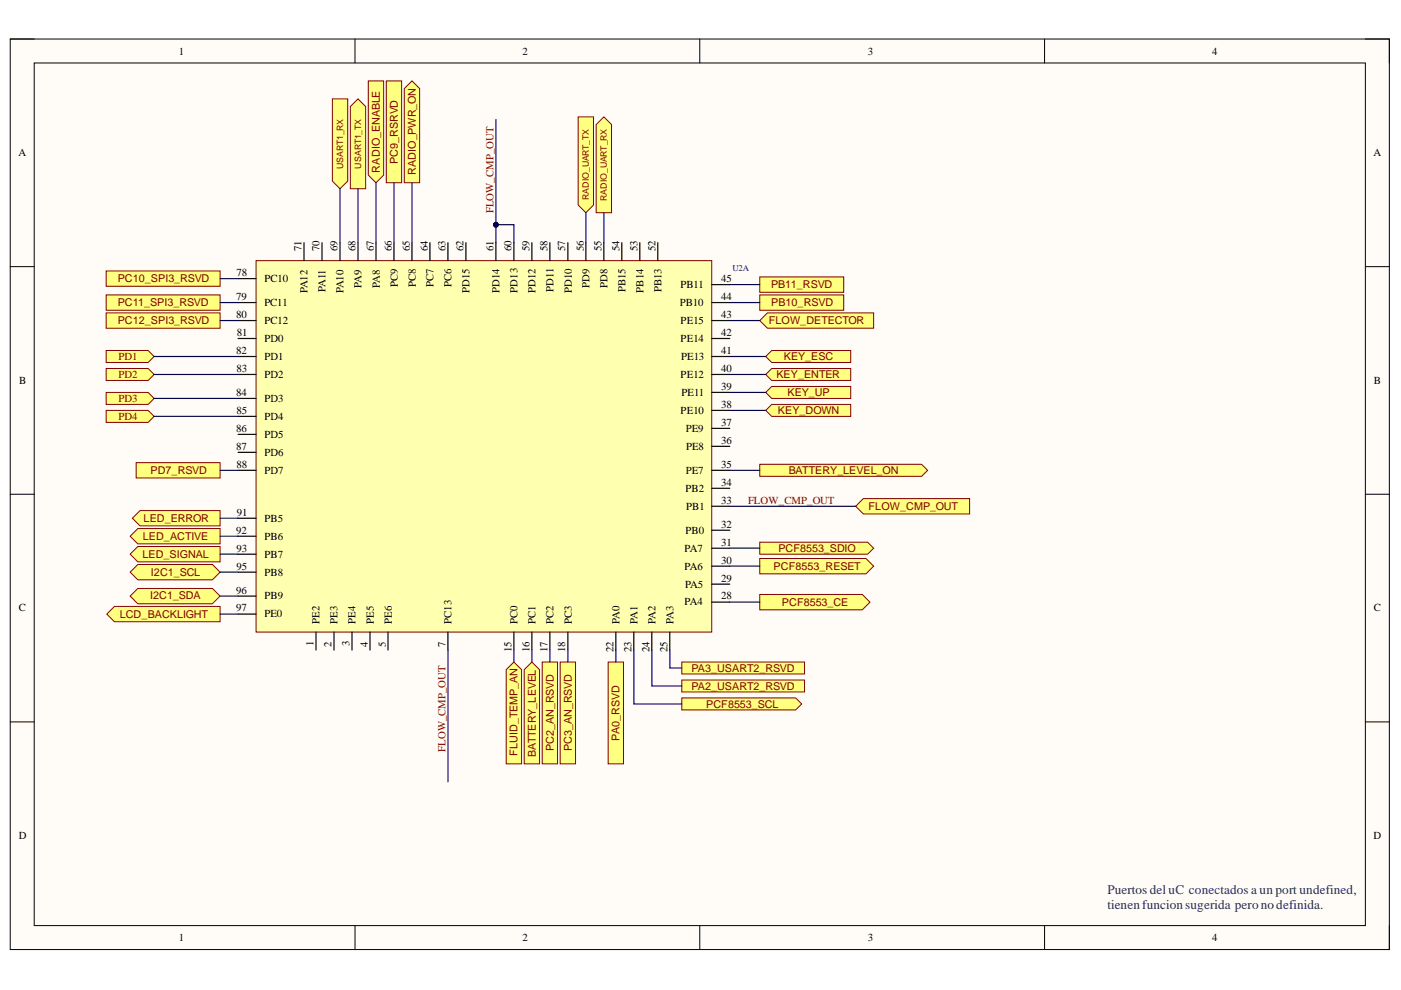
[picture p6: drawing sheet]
<svg xmlns="http://www.w3.org/2000/svg" width="297mm" height="210mm" viewBox="0 0 297 210" stroke-linecap="round" stroke-linejoin="round" font-family="sans-serif">
<path d="M2.2 8.3h292.4v193h-292.4z" fill-rule="evenodd" fill="#fffcf8"/>
<path d="M2.2 8.3h292.4v193h-292.4z" fill="none" stroke="#000" stroke-width=".21"/>
<path d="M7.3 13.4h282.2v182.8h-282.2z" fill-rule="evenodd" fill="#fffcf8"/>
<g fill="none" stroke="#000" stroke-width=".21">
<path d="M2.2 8.3h5.1M7.3 13.4h282.2v182.8h-282.2zM75.3 8.3v5M148.4 8.3v5M221.5 8.3v5.1M289.5 8.3h5.1v5.1M2.2 56.5h5.1M289.5 56.5h5.1M2.2 104.8h5.1M289.5 104.8h5.1M2.2 153.1h5.1M289.5 153.1h5.1"/>
<path d="M75.3 196.2v5.1M148.4 196.2v5.1M221.5 196.2v5.1M294.6 196.2v5.1"/>
</g>
<path d="M29.2 115.9h17.5v3.2h-17.5l-1.6-1.6z" fill-rule="evenodd" fill="#ffff80"/>
<path d="M29.2 115.9h17.5v3.2h-17.5l-1.6-1.6z" fill="none" stroke="#800000" stroke-width=".21"/>
<path d="M28.1 109.9l1.6-1.6h17v3.2h-17z" fill-rule="evenodd" fill="#ffff80"/>
<path d="M28.1 109.9l1.6-1.6h17v3.2h-17z" fill="none" stroke="#800000" stroke-width=".21"/>
<path d="M29.2 112.1h17.5v3.2h-17.5l-1.6-1.6z" fill-rule="evenodd" fill="#ffff80"/>
<path d="M29.2 112.1h17.5v3.2h-17.5l-1.6-1.6z" fill="none" stroke="#800000" stroke-width=".21"/>
<path d="M161.1 126h21.7l1.6 1.7-1.6 1.6h-21.7z" fill-rule="evenodd" fill="#ffff80"/>
<path d="M161.1 126h21.7l1.6 1.7-1.6 1.6h-21.7z" fill="none" stroke="#800000" stroke-width=".21"/>
<path d="M161.1 118.4h22.5l1.6 1.6-1.6 1.7h-22.5z" fill-rule="evenodd" fill="#ffff80"/>
<path d="M161.1 118.4h22.5l1.6 1.6-1.6 1.7h-22.5z" fill="none" stroke="#800000" stroke-width=".21"/>
<path d="M161.1 115h22.9l1.2 1.2-1.2 1.3h-22.9z" fill-rule="evenodd" fill="#ffff80"/>
<path d="M161.1 115h22.9l1.2 1.2-1.2 1.3h-22.9z" fill="none" stroke="#800000" stroke-width=".21"/>
<path d="M126.4 26.4l1.6-1.6 1.7 1.6v18.7h-3.3z" fill-rule="evenodd" fill="#ffff80"/>
<path d="M126.4 26.4l1.6-1.6 1.7 1.6v18.7h-3.3z" fill="none" stroke="#800000" stroke-width=".21"/>
<path d="M122.6 24.8h3.2v18.7l-1.6 1.6-1.6-1.6z" fill-rule="evenodd" fill="#ffff80"/>
<path d="M122.6 24.8h3.2v18.7l-1.6 1.6-1.6-1.6z" fill="none" stroke="#800000" stroke-width=".21"/>
<path d="M81.9 17.2h3.3v21.6h-3.3z" fill-rule="evenodd" fill="#ffff80"/>
<path d="M81.9 17.2h3.3v21.6h-3.3z" fill="none" stroke="#800000" stroke-width=".21"/>
<path d="M85.7 18.8l1.6-1.6 1.7 1.6v20h-3.3z" fill-rule="evenodd" fill="#ffff80"/>
<path d="M85.7 18.8l1.6-1.6 1.7 1.6v20h-3.3z" fill="none" stroke="#800000" stroke-width=".21"/>
<path d="M78.1 17.2h3.2v19.9l-1.6 1.7-1.6-1.7z" fill-rule="evenodd" fill="#ffff80"/>
<path d="M78.1 17.2h3.2v19.9l-1.6 1.7-1.6-1.7z" fill="none" stroke="#800000" stroke-width=".21"/>
<path d="M70.5 21h3.2v17.4l-1.6 1.6-1.6-1.6z" fill-rule="evenodd" fill="#ffff80"/>
<path d="M70.5 21h3.2v17.4l-1.6 1.6-1.6-1.6z" fill="none" stroke="#800000" stroke-width=".21"/>
<path d="M74.3 22.6l1.6-1.6 1.6 1.6v17.4h-3.2z" fill-rule="evenodd" fill="#ffff80"/>
<path d="M74.3 22.6l1.6-1.6 1.6 1.6v17.4h-3.2z" fill="none" stroke="#800000" stroke-width=".21"/>
<path d="M118.8 140.4h3.2v21.6h-3.2z" fill-rule="evenodd" fill="#ffff80"/>
<path d="M118.8 140.4h3.2v21.6h-3.2z" fill="none" stroke="#800000" stroke-width=".21"/>
<path d="M144.6 144.2h26v2.5h-26z" fill-rule="evenodd" fill="#ffff80"/>
<path d="M144.6 144.2h26v2.5h-26z" fill="none" stroke="#800000" stroke-width=".21"/>
<path d="M128.9 140.4h3.3v21.6h-3.3z" fill-rule="evenodd" fill="#ffff80"/>
<path d="M128.9 140.4h3.3v21.6h-3.3z" fill="none" stroke="#800000" stroke-width=".21"/>
<path d="M144.6 148h24.1l1.3 1.3-1.3 1.2h-24.1z" fill-rule="evenodd" fill="#ffff80"/>
<path d="M144.6 148h24.1l1.3 1.3-1.3 1.2h-24.1z" fill="none" stroke="#800000" stroke-width=".21"/>
<path d="M144.6 140.4h26v2.5h-26z" fill-rule="evenodd" fill="#ffff80"/>
<path d="M144.6 140.4h26v2.5h-26z" fill="none" stroke="#800000" stroke-width=".21"/>
<path d="M162.4 75.6l1.2-1.3h16.8v2.6h-16.8z" fill-rule="evenodd" fill="#ffff80"/>
<path d="M162.4 75.6l1.2-1.3h16.8v2.6h-16.8z" fill="none" stroke="#800000" stroke-width=".21"/>
<path d="M162.4 79.4l1.2-1.3h16.8v2.6h-16.8z" fill-rule="evenodd" fill="#ffff80"/>
<path d="M162.4 79.4l1.2-1.3h16.8v2.6h-16.8z" fill="none" stroke="#800000" stroke-width=".21"/>
<path d="M162.4 83.2l1.2-1.3h16.8v2.6h-16.8z" fill-rule="evenodd" fill="#ffff80"/>
<path d="M162.4 83.2l1.2-1.3h16.8v2.6h-16.8z" fill="none" stroke="#800000" stroke-width=".21"/>
<path d="M162.4 87l1.2-1.3h16.8v2.6h-16.8z" fill-rule="evenodd" fill="#ffff80"/>
<path d="M162.4 87l1.2-1.3h16.8v2.6h-16.8z" fill="none" stroke="#800000" stroke-width=".21"/>
<path d="M161.1 68l1.6-1.7h22.5v3.3h-22.5z" fill-rule="evenodd" fill="#ffff80"/>
<path d="M161.1 68l1.6-1.7h22.5v3.3h-22.5z" fill="none" stroke="#800000" stroke-width=".21"/>
<path d="M22.5 62.5h24.2v3.3h-24.2z" fill-rule="evenodd" fill="#ffff80"/>
<path d="M22.5 62.5h24.2v3.3h-24.2z" fill="none" stroke="#800000" stroke-width=".21"/>
<path d="M22.5 66.3h24.2v3.3h-24.2z" fill-rule="evenodd" fill="#ffff80"/>
<path d="M22.5 66.3h24.2v3.3h-24.2z" fill="none" stroke="#800000" stroke-width=".21"/>
<path d="M22.5 57.4h24.2v3.3h-24.2z" fill-rule="evenodd" fill="#ffff80"/>
<path d="M22.5 57.4h24.2v3.3h-24.2z" fill="none" stroke="#800000" stroke-width=".21"/>
<path d="M24.3 128.6h22.4v3.2h-22.4l-1.7-1.6z" fill-rule="evenodd" fill="#ffff80"/>
<path d="M24.3 128.6h22.4v3.2h-22.4l-1.7-1.6z" fill="none" stroke="#800000" stroke-width=".21"/>
<path d="M29.2 119.7h15.8l1.7 1.6-1.7 1.6h-15.8l-1.6-1.6z" fill-rule="evenodd" fill="#ffff80"/>
<path d="M29.2 119.7h15.8l1.7 1.6-1.7 1.6h-15.8l-1.6-1.6z" fill="none" stroke="#800000" stroke-width=".21"/>
<path d="M27.6 126.4l1.6-1.6h15.8l1.7 1.6-1.7 1.6h-15.8z" fill-rule="evenodd" fill="#ffff80"/>
<path d="M27.6 126.4l1.6-1.6h15.8l1.7 1.6-1.7 1.6h-15.8z" fill="none" stroke="#800000" stroke-width=".21"/>
<path d="M161.1 58.7h17.8v3.3h-17.8z" fill-rule="evenodd" fill="#ffff80"/>
<path d="M161.1 58.7h17.8v3.3h-17.8z" fill="none" stroke="#800000" stroke-width=".21"/>
<path d="M161.1 62.5h17.8v3.3h-17.8z" fill-rule="evenodd" fill="#ffff80"/>
<path d="M161.1 62.5h17.8v3.3h-17.8z" fill="none" stroke="#800000" stroke-width=".21"/>
<path d="M28.9 98.1h17.8v3.2h-17.8z" fill-rule="evenodd" fill="#ffff80"/>
<path d="M28.9 98.1h17.8v3.2h-17.8z" fill="none" stroke="#800000" stroke-width=".21"/>
<path d="M22.5 74.3h8.9l1.3 1.3-1.3 1.3h-8.9z" fill-rule="evenodd" fill="#ffff80"/>
<path d="M22.5 74.3h8.9l1.3 1.3-1.3 1.3h-8.9z" fill="none" stroke="#800000" stroke-width=".21"/>
<path d="M22.5 78.1h8.9l1.3 1.3-1.3 1.3h-8.9z" fill-rule="evenodd" fill="#ffff80"/>
<path d="M22.5 78.1h8.9l1.3 1.3-1.3 1.3h-8.9z" fill="none" stroke="#800000" stroke-width=".21"/>
<path d="M22.5 83.2h8.9l1.3 1.3-1.3 1.2h-8.9z" fill-rule="evenodd" fill="#ffff80"/>
<path d="M22.5 83.2h8.9l1.3 1.3-1.3 1.2h-8.9z" fill="none" stroke="#800000" stroke-width=".21"/>
<path d="M22.5 87h8.9l1.3 1.3-1.3 1.3h-8.9z" fill-rule="evenodd" fill="#ffff80"/>
<path d="M22.5 87h8.9l1.3 1.3-1.3 1.3h-8.9z" fill="none" stroke="#800000" stroke-width=".21"/>
<path d="M183 105.7h22.6v3.3h-22.6l-1.6-1.7z" fill-rule="evenodd" fill="#ffff80"/>
<path d="M183 105.7h22.6v3.3h-22.6l-1.6-1.7z" fill="none" stroke="#800000" stroke-width=".21"/>
<path d="M161.1 98.4h34.3l1.3 1.3-1.3 1.3h-34.3z" fill-rule="evenodd" fill="#ffff80"/>
<path d="M161.1 98.4h34.3l1.3 1.3-1.3 1.3h-34.3z" fill="none" stroke="#800000" stroke-width=".21"/>
<path d="M54.3 55.3h96.6v78.7h-96.6z" fill-rule="evenodd" fill="#ffffb0"/>
<path d="M54.3 55.3h96.6v78.7h-96.6z" fill="none" stroke="#800000" stroke-width=".21"/>
<g fill="none" stroke="#000" stroke-width=".25">
<path d="M50.5 59.1h3.8M64.5 51.5v3.8M68.3 51.5v3.8M72.1 51.5v3.8M75.9 51.5v3.8M79.7 51.5v3.8M83.5 51.5v3.8M87.3 51.5v3.8M91.2 51.5v3.8M95 51.5v3.8M98.8 51.5v3.8M105.1 51.5v3.8"/>
<path d="M109 51.5v3.8M112.8 51.5v3.8M116.6 51.5v3.8M120.4 51.5v3.8M124.2 51.5v3.8M128 51.5v3.8M131.8 51.5v3.8M135.7 51.5v3.8M139.5 51.5v3.8M50.5 64.2h3.8M50.5 68h3.8M50.5 71.8h3.8"/>
<path d="M50.5 79.4h3.8M50.5 75.6h3.8M150.9 64.2h3.8M150.9 68h3.8M150.9 71.8h3.8M150.9 79.4h3.8M150.9 60.3h3.8M150.9 75.6h3.8M50.5 84.5h3.8M50.5 88.3h3.8M50.5 92.1h3.8M50.5 95.9h3.8"/>
<path d="M50.5 99.7h3.8M150.9 99.7h3.8M150.9 83.2h3.8M150.9 87h3.8M150.9 90.8h3.8M150.9 94.6h3.8M50.5 109.9h3.8M50.5 113.7h3.8M50.5 117.5h3.8M150.9 103.5h3.8M150.9 107.3h3.8M150.9 112.4h3.8"/>
<path d="M150.9 116.2h3.8M50.5 121.3h3.8M50.5 126.4h3.8M50.5 130.2h3.8M67 134v3.8M70.8 134v3.8M74.6 134v3.8M78.4 134v3.8M82.3 134v3.8M95 134v3.8M109 134v3.8M112.8 134v3.8"/>
<path d="M116.6 134v3.8M120.4 134v3.8M130.6 134v3.8M134.4 134v3.8M138.2 134v3.8M142 134v3.8M150.9 120h3.8M150.9 123.9h3.8M150.9 127.7h3.8"/>
</g>
<g fill="none" stroke="#000080" stroke-width=".25">
<path d="M46.7 59.1h3.8M105.1 47.6h3.9v3.9M124.2 45.1v6.4M128 45.1v6.4M32.7 79.4h17.8M32.7 75.6h17.8M46.7 68h3.8M46.7 64.2h3.8M154.7 68h6.4M154.7 64.2h6.4M154.7 79.4h7.7M154.7 75.6h7.7"/>
<path d="M154.7 60.3h6.4M32.7 84.5h17.8M32.7 88.3h17.8M46.7 99.7h3.8M154.7 99.7h6.4M154.7 83.2h7.7M154.7 87h7.7M46.7 117.5h3.8M46.7 113.7h3.8M46.7 109.9h3.8M154.7 116.2h6.4M154.7 107.3h26.7"/>
<path d="M46.7 130.2h3.8M46.7 126.4h3.8M46.7 121.3h3.8M95 137.8v28M154.7 127.7h6.4M154.7 120h6.4"/>
</g>
<circle cx="105.1" cy="47.6" r=".51" fill="#000080"/>
<circle cx="105.1" cy="47.6" r=".51" fill="none" stroke="#000080" stroke-width=".21"/>
<path d="M79.7 38.8v12.7M83.5 38.8v12.7M87.3 38.8v12.7M105.1 25.3v26.2M72.1 40v11.5M75.9 40v11.5M130.6 137.8v2.6M134.4 137.8v11.5h10.2M138.2 137.8v7.6h6.4M142 137.8v3.8h2.6" fill="none" stroke="#000080" stroke-width=".25"/>
<circle cx="105.1" cy="47.6" r=".51" fill="#000080"/>
<circle cx="105.1" cy="47.6" r=".51" fill="none" stroke="#000080" stroke-width=".21"/>
<text font-size="21.5" fill="#000080" x="111.1" y="155.3">POBATTERY0LEVEL</text>
<g font-size="2.8" fill="#073763">
<text x="234.8" y="189.6">Puertos del uC conectados a un port undefined,</text>
<text x="234.8" y="192.7">tienenfuncionsugerida peronodefinida.</text>
</g>
<g font-size="2.3">
<text x="37.9" y="11.6">1</text>
<text x="110.8" y="11.6">2</text>
<text x="184" y="11.6">3</text>
<text x="257" y="11.6">4</text>
<text x="3.9" y="33.1">A</text>
<text x="291.2" y="33.1">A</text>
<text x="63.9" y="53.2" transform="rotate(-90 63.9 53.2)">71</text>
<text x="67.8" y="53.2" transform="rotate(-90 67.8 53.2)">70</text>
<text x="71.6" y="53.2" transform="rotate(-90 71.6 53.2)">69</text>
<text x="75.4" y="53.2" transform="rotate(-90 75.4 53.2)">68</text>
<text x="79.3" y="53.2" transform="rotate(-90 79.3 53.2)">67</text>
<text x="83.1" y="53.2" transform="rotate(-90 83.1 53.2)">66</text>
<text x="86.9" y="53.2" transform="rotate(-90 86.9 53.2)">65</text>
<text x="90.7" y="53.2" transform="rotate(-90 90.7 53.2)">64</text>
<text x="94.5" y="53.2" transform="rotate(-90 94.5 53.2)">63</text>
<text x="98.3" y="53.2" transform="rotate(-90 98.3 53.2)">62</text>
<text x="104.6" y="53.2" transform="rotate(-90 104.6 53.2)">61</text>
<text x="108.4" y="53.2" transform="rotate(-90 108.4 53.2)">60</text>
<text x="112.2" y="53.2" transform="rotate(-90 112.2 53.2)">59</text>
<text x="116.1" y="53.2" transform="rotate(-90 116.1 53.2)">58</text>
<text x="119.9" y="53.2" transform="rotate(-90 119.9 53.2)">57</text>
<text x="123.7" y="53.2" transform="rotate(-90 123.7 53.2)">56</text>
<text x="127.6" y="53.2" transform="rotate(-90 127.6 53.2)">55</text>
<text x="131.4" y="53.2" transform="rotate(-90 131.4 53.2)">54</text>
<text x="135.2" y="53.2" transform="rotate(-90 135.2 53.2)">53</text>
<text x="139" y="53.2" transform="rotate(-90 139 53.2)">52</text>
<text x="50.2" y="58.6">78</text>
<text x="56.1" y="59.8">PC10</text>
<text x="152.9" y="59.8">45</text>
<text x="50.1" y="63.6">79</text>
<text x="56.1" y="64.9">PC11</text>
<text x="65.2" y="62.2" transform="rotate(-90 65.2 62.2)">PA12</text>
<text x="69" y="61.9" transform="rotate(-90 69 61.9)">PA11</text>
<text x="72.8" y="62.2" transform="rotate(-90 72.8 62.2)">PA10</text>
<text x="76.6" y="61" transform="rotate(-90 76.6 61)">PA9</text>
<text x="80.5" y="61" transform="rotate(-90 80.5 61)">PA8</text>
<text x="84.3" y="60.8" transform="rotate(-90 84.3 60.8)">PC9</text>
<text x="88.1" y="60.8" transform="rotate(-90 88.1 60.8)">PC8</text>
<text x="91.9" y="60.8" transform="rotate(-90 91.9 60.8)">PC7</text>
<text x="95.8" y="60.9" transform="rotate(-90 95.8 60.9)">PC6</text>
<text x="99.6" y="62.1" transform="rotate(-90 99.6 62.1)">PD15</text>
<text x="105.9" y="62.2" transform="rotate(-90 105.9 62.2)">PD14</text>
<text x="109.7" y="62" transform="rotate(-90 109.7 62)">PD13</text>
<text x="113.5" y="62.2" transform="rotate(-90 113.5 62.2)">PD12</text>
<text x="117.3" y="61.9" transform="rotate(-90 117.3 61.9)">PD11</text>
<text x="121.2" y="62.2" transform="rotate(-90 121.2 62.2)">PD10</text>
<text x="125" y="61" transform="rotate(-90 125 61)">PD9</text>
<text x="128.8" y="61" transform="rotate(-90 128.8 61)">PD8</text>
<text x="132.6" y="61.9" transform="rotate(-90 132.6 61.9)">PB15</text>
<text x="136.4" y="62" transform="rotate(-90 136.4 62)">PB14</text>
<text x="140.2" y="61.9" transform="rotate(-90 140.2 61.9)">PB13</text>
<text x="144.1" y="64.9">PB10</text>
<text x="144.3" y="61.1">PB11</text>
<text x="152.9" y="63.6">44</text>
<text x="50.1" y="67.4">80</text>
<text x="50.2" y="71.2">81</text>
<text x="56.1" y="68.7">PC12</text>
<text x="144.3" y="68.7">PE15</text>
<text x="152.9" y="67.4">43</text>
<text x="152.9" y="71.2">42</text>
<text x="50.1" y="75">82</text>
<text x="56.1" y="72.5">PD0</text>
<text x="56.1" y="76.3">PD1</text>
<text x="144.3" y="72.5">PE14</text>
<text x="144.4" y="76.3">PE13</text>
<text x="152.9" y="75">41</text>
<text x="4.1" y="81.4">B</text>
<text x="50.1" y="83.9">84</text>
<text x="50.2" y="78.9">83</text>
<text x="56.1" y="80.1">PD2</text>
<text x="144.3" y="80.1">PE12</text>
<text x="144.5" y="83.9">PE11</text>
<text x="152.9" y="78.9">40</text>
<text x="152.9" y="82.7">39</text>
<text x="291.3" y="81.4">B</text>
<text x="50.2" y="87.7">85</text>
<text x="56.1" y="85.2">PD3</text>
<text x="56.1" y="89">PD4</text>
<text x="144.3" y="87.7">PE10</text>
<text x="152.9" y="86.5">38</text>
<text x="50.1" y="91.5">86</text>
<text x="50.1" y="95.4">87</text>
<text x="56.1" y="92.9">PD5</text>
<text x="145.4" y="91.5">PE9</text>
<text x="145.5" y="95.4">PE8</text>
<text x="152.9" y="90.3">37</text>
<text x="152.9" y="94.1">36</text>
<text x="50.2" y="99.2">88</text>
<text x="56.1" y="96.7">PD6</text>
<text x="56.1" y="100.5">PD7</text>
<text x="145.4" y="100.5">PE7</text>
<text x="152.9" y="99.2">35</text>
<text x="145.3" y="104.3">PB2</text>
<text x="152.9" y="103">34</text>
<text x="152.9" y="106.8">33</text>
<text x="50.1" y="113.2">92</text>
<text x="50.2" y="109.4">91</text>
<text x="56.1" y="110.6">PB5</text>
<text x="145.3" y="113.2">PB0</text>
<text x="145.5" y="108.1">PB1</text>
<text x="152.9" y="111.9">32</text>
<text x="50.2" y="117">93</text>
<text x="56.1" y="114.4">PB6</text>
<text x="56.1" y="118.2">PB7</text>
<text x="145.1" y="117">PA7</text>
<text x="152.9" y="115.7">31</text>
<text x="152.9" y="119.5">30</text>
<text x="50.1" y="125.8">96</text>
<text x="50.2" y="120.8">95</text>
<text x="56.1" y="122">PB8</text>
<text x="145.1" y="120.8">PA6</text>
<text x="145.2" y="124.6">PA5</text>
<text x="152.9" y="123.3">29</text>
<text x="4" y="129.6">C</text>
<text x="50.1" y="129.6">97</text>
<text x="56.1" y="127.1">PB9</text>
<text x="56.1" y="130.9">PE0</text>
<text x="145.1" y="128.4">PA4</text>
<text x="152.9" y="127.1">28</text>
<text x="291.3" y="129.6">C</text>
<text x="66.5" y="136.9" transform="rotate(-90 66.5 136.9)">1</text>
<text x="67.8" y="132.3" transform="rotate(-90 67.8 132.3)">PE2</text>
<text x="70.3" y="137.1" transform="rotate(-90 70.3 137.1)">2</text>
<text x="71.6" y="132.3" transform="rotate(-90 71.6 132.3)">PE3</text>
<text x="74.1" y="137" transform="rotate(-90 74.1 137)">3</text>
<text x="75.4" y="132.3" transform="rotate(-90 75.4 132.3)">PE4</text>
<text x="78" y="137.1" transform="rotate(-90 78 137.1)">4</text>
<text x="79.3" y="132.3" transform="rotate(-90 79.3 132.3)">PE5</text>
<text x="81.8" y="137.1" transform="rotate(-90 81.8 137.1)">5</text>
<text x="83.1" y="132.3" transform="rotate(-90 83.1 132.3)">PE6</text>
<text x="94.5" y="137.1" transform="rotate(-90 94.5 137.1)">7</text>
<text x="95.8" y="132.3" transform="rotate(-90 95.8 132.3)">PC13</text>
<text x="109.7" y="132.3" transform="rotate(-90 109.7 132.3)">PC0</text>
<text x="113.5" y="132.3" transform="rotate(-90 113.5 132.3)">PC1</text>
<text x="117.3" y="132.3" transform="rotate(-90 117.3 132.3)">PC2</text>
<text x="121.2" y="132.3" transform="rotate(-90 121.2 132.3)">PC3</text>
<text x="131.4" y="132.3" transform="rotate(-90 131.4 132.3)">PA0</text>
<text x="135.2" y="132.3" transform="rotate(-90 135.2 132.3)">PA1</text>
<text x="139" y="132.3" transform="rotate(-90 139 132.3)">PA2</text>
<text x="142.8" y="132.3" transform="rotate(-90 142.8 132.3)">PA3</text>
<text x="108.4" y="138.2" transform="rotate(-90 108.4 138.2)">15</text>
<text x="112.2" y="138.3" transform="rotate(-90 112.2 138.3)">16</text>
<text x="116.1" y="138.3" transform="rotate(-90 116.1 138.3)">17</text>
<text x="119.9" y="138.2" transform="rotate(-90 119.9 138.2)">18</text>
<text x="130.1" y="138.3" transform="rotate(-90 130.1 138.3)">22</text>
<text x="133.9" y="138.2" transform="rotate(-90 133.9 138.2)">23</text>
<text x="137.7" y="138.3" transform="rotate(-90 137.7 138.3)">24</text>
<text x="141.5" y="138.2" transform="rotate(-90 141.5 138.2)">25</text>
<text x="4" y="177.9">D</text>
<text x="291.2" y="177.9">D</text>
<text x="37.9" y="199.5">1</text>
<text x="110.8" y="199.5">2</text>
<text x="184" y="199.5">3</text>
<text x="257" y="199.5">4</text>
</g>
<g font-size="2.3" fill="#800000">
<text x="84.3" y="34.7" transform="rotate(-90 84.3 34.7)">PC9_RSRVD</text>
<text x="80.5" y="36.6" transform="rotate(-90 80.5 36.6)">RADIO_ENABLE</text>
<text x="88.1" y="37.1" transform="rotate(-90 88.1 37.1)">RADIO_PWR_ON</text>
<text x="104.6" y="45.1" transform="rotate(-90 104.6 45.1)">FLOW_CMP_OUT</text>
<text x="25" y="59.8">PC10_SPI3_RSVD</text>
<text x="25" y="64.9">PC11_SPI3_RSVD</text>
<text x="163.5" y="61.1">PB11_RSVD</text>
<text x="163.5" y="64.9">PB10_RSVD</text>
<text x="25" y="68.7">PC12_SPI3_RSVD</text>
<text x="163" y="68.7">FLOW_DETECTOR</text>
<text x="25.1" y="76.3">PD1</text>
<text x="166.2" y="76.3">KEY_ESC</text>
<text x="25.1" y="80.1">PD2</text>
<text x="164.6" y="80.1">KEY_ENTER</text>
<text x="167" y="83.9">KEY_UP</text>
<text x="25.1" y="85.2">PD3</text>
<text x="25.1" y="89">PD4</text>
<text x="164.9" y="87.8">KEY_DOWN</text>
<text x="31.9" y="100.5">PD7_RSVD</text>
<text x="167.2" y="100.5">BATTERY_LEVEL_ON</text>
<text x="158.6" y="106.8">FLOW_CMP_OUT</text>
<text x="30.5" y="110.6">LED_ERROR</text>
<text x="184.1" y="108.1">FLOW_CMP_OUT</text>
<text x="30.2" y="118.2">LED_SIGNAL</text>
<text x="30.3" y="114.4">LED_ACTIVE</text>
<text x="165" y="117">PCF8553_SDIO</text>
<text x="32" y="122">I2C1_SCL</text>
<text x="164" y="120.8">PCF8553_RESET</text>
<text x="25.4" y="131">LCD_BACKLIGHT</text>
<text x="31.8" y="127.1">I2C1_SDA</text>
<text x="165.8" y="128.5">PCF8553_CE</text>
<text x="146.6" y="142.4">PA3_USART2_RSVD</text>
<text x="146.6" y="146.2">PA2_USART2_RSVD</text>
<text x="149.7" y="150">PCF8553_SCL</text>
<text x="94.5" y="159.4" transform="rotate(-90 94.5 159.4)">FLOW_CMP_OUT</text>
<text x="109.7" y="160.3" transform="rotate(-90 109.7 160.3)">FLUID_TEMP_AN</text>
<text x="113.6" y="160.5" transform="rotate(-90 113.6 160.5)">BATTERY_LEVEL</text>
<text x="117.4" y="159.3" transform="rotate(-90 117.4 159.3)">PC2_AN_RSVD</text>
<text x="121.2" y="159.3" transform="rotate(-90 121.2 159.3)">PC3_AN_RSVD</text>
<text x="131.4" y="157" transform="rotate(-90 131.4 157)">PA0_RSVD</text>
</g>
<g font-size="1.9" fill="#800000">
<text x="72.7" y="35.8" transform="rotate(-90 72.7 35.8)">USART1_RX</text>
<text x="76.6" y="35.7" transform="rotate(-90 76.6 35.7)">USART1_TX</text>
<text x="124.8" y="42.4" transform="rotate(-90 124.8 42.4)">RADIO_UART_TX</text>
<text x="128.7" y="42.6" transform="rotate(-90 128.7 42.6)">RADIO_UART_RX</text>
</g>
<text font-size="1.9" fill="#000080" x="155.3" y="57.4">U2A</text>
</svg>
